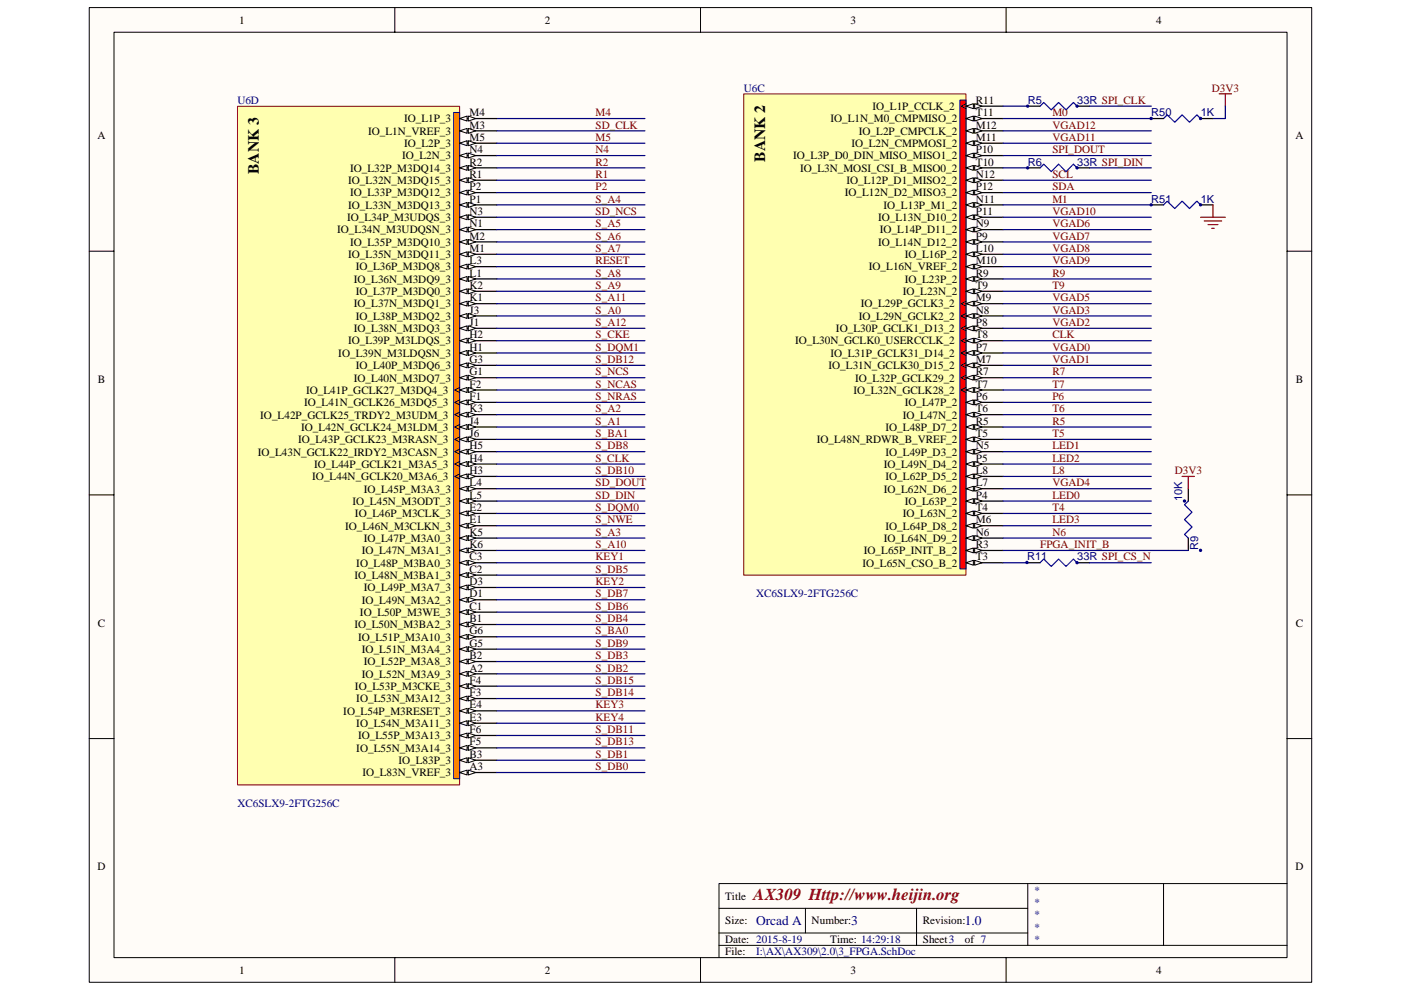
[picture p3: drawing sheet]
<svg xmlns="http://www.w3.org/2000/svg" width="297mm" height="210mm" viewBox="0 0 297 210" stroke-linecap="round" stroke-linejoin="round" font-family="sans-serif">
<path d="M18.9 1.6h259.2v206.7h-259.2z" fill="#fffcf8"/>
<path d="M18.9 1.6h259.2v206.7h-259.2z" fill="none" stroke="#000" stroke-width=".21"/>
<path d="M24.2 6.9h248.7v196.2h-248.7z" fill="#fffcf8"/>
<g fill="none" stroke="#000" stroke-width=".21">
<path d="M24.2 6.8h248.7v196.3h-248.7zM83.7 1.6v5.2M148.5 1.6v5.2M213.3 1.6v5.2M18.9 53.3h5.2M272.9 53.3h5.2M18.9 105h5.2M272.9 105h5.2M18.9 156.7h5.2M272.9 156.7h5.2M152.4 197.9h65.5M152.4 192.7h65.5"/>
<path d="M170.8 192.7v5.2M194.3 192.7v7.8M217.9 187.4v13.1M246.7 187.4h-94.3v15.7M272.9 187.4h-26.2v13.1M83.7 203.1v5.3M148.5 203.1v5.3M152.4 200.5h120.5M213.3 203.1v5.3"/>
</g>
<path d="M220.5 22.5l.8-.8 1.6 1.6 1.5-1.6 1.6 1.6 1.6-1.6 .8 .8M220.5 35.6l.8-.8 1.6 1.6 1.5-1.6 1.6 1.6 1.6-1.6 .8 .8M220.5 119.4l.8-.8 1.6 1.5 1.5-1.5 1.6 1.5 1.6-1.5 .8 .8M251.9 106.3l-.8 .8 1.6 1.5-1.6 1.6 1.6 1.6-1.6 1.5 .8 .8" fill="none" stroke="#00f" stroke-width=".26"/>
<path d="M217.9 22.5h2.6M217.9 35.6h2.6M228.4 22.5h2.6M228.4 35.6h2.6M217.9 119.4h2.6M228.4 119.4h2.6M251.9 103.7v2.6M251.9 114.1v2.7" fill="none" stroke="#000" stroke-width=".26"/>
<g fill="#000080" stroke="#000080" stroke-width=".21">
<path d="M217.6 119.1h.3l-.1 .4h-.2z" fill-rule="evenodd"/>
<path d="M228.2 35.4h.3v.4h-.3z" fill-rule="evenodd"/>
<path d="M254.4 116.6h.3v.3h-.3z" fill-rule="evenodd"/>
<circle cx="228.4" cy="119.3" r=".24"/>
<circle cx="217.9" cy="22.5" r=".25"/>
<circle cx="228.4" cy="22.5" r=".24"/>
<circle cx="217.9" cy="35.6" r=".25"/>
<circle cx="251.1" cy="106.3" r=".25"/>
</g>
<path d="M105.3 25.1h31.4M231 22.5h13.1M231 35.6h13.1M231 119.4h13.1" fill="none" stroke="#000080" stroke-width=".26"/>
<path d="M250.6 101h2.6M251.9 101v2.7" fill="none" stroke="#800000" stroke-width=".26"/>
<path d="M50.4 22.6h47v143.9h-47z" fill="#ffffb0"/>
<path d="M50.4 22.5h47v144h-47z" fill="none" stroke="#800000" stroke-width=".21"/>
<path d="M96.2 23.9h1.2v141.3h-1.2z" fill="#fd8400"/>
<path d="M96.2 23.9h1.2v141.3h-1.2z" fill="none" stroke="#000080" stroke-width=".21"/>
<path d="M97.4 25.1h7.9" fill="none" stroke="#000" stroke-width=".26"/>
<g fill="#fffcf8" stroke="#000" stroke-width=".21">
<path d="M97.4 25.1l1.6-.5v1.1z"/>
<path d="M99.3 24.6l1.6 .5-1.6 .6z"/>
</g>
<path d="M97.4 27.7h7.9" fill="none" stroke="#000" stroke-width=".26"/>
<g fill="#fffcf8" stroke="#000" stroke-width=".21">
<path d="M97.4 27.7l1.6-.5v1.1z"/>
<path d="M99.3 27.2l1.6 .5-1.6 .6z"/>
</g>
<path d="M97.4 30.4h7.9" fill="none" stroke="#000" stroke-width=".26"/>
<g fill="#fffcf8" stroke="#000" stroke-width=".21">
<path d="M97.4 30.4l1.6-.6v1.1z"/>
<path d="M99.3 29.8l1.6 .6-1.6 .5z"/>
</g>
<path d="M97.4 33h7.9" fill="none" stroke="#000" stroke-width=".26"/>
<g fill="#fffcf8" stroke="#000" stroke-width=".21">
<path d="M97.4 33l1.6-.5v1z"/>
<path d="M99.3 32.5l1.6 .5-1.6 .5z"/>
</g>
<path d="M97.4 35.6h7.9" fill="none" stroke="#000" stroke-width=".26"/>
<g fill="#fffcf8" stroke="#000" stroke-width=".21">
<path d="M97.4 35.6l1.6-.5v1z"/>
<path d="M99.3 35.1l1.6 .5-1.6 .5z"/>
</g>
<path d="M97.4 38.2h7.9" fill="none" stroke="#000" stroke-width=".26"/>
<g fill="#fffcf8" stroke="#000" stroke-width=".21">
<path d="M97.4 38.2l1.6-.5v1.1z"/>
<path d="M99.3 37.7l1.6 .5-1.6 .6z"/>
</g>
<path d="M97.4 40.9h7.9" fill="none" stroke="#000" stroke-width=".26"/>
<g fill="#fffcf8" stroke="#000" stroke-width=".21">
<path d="M97.4 40.9l1.6-.6v1.1z"/>
<path d="M99.3 40.3l1.6 .6-1.6 .5z"/>
</g>
<path d="M97.4 43.5h7.9" fill="none" stroke="#000" stroke-width=".26"/>
<g fill="#fffcf8" stroke="#000" stroke-width=".21">
<path d="M97.4 43.5l1.6-.6v1.1z"/>
<path d="M99.3 42.9l1.6 .6-1.6 .5z"/>
</g>
<path d="M97.4 46.1h7.9" fill="none" stroke="#000" stroke-width=".26"/>
<g fill="#fffcf8" stroke="#000" stroke-width=".21">
<path d="M97.4 46.1l1.6-.5v1z"/>
<path d="M99.3 45.6l1.6 .5-1.6 .5z"/>
</g>
<path d="M97.4 48.7h7.9" fill="none" stroke="#000" stroke-width=".26"/>
<g fill="#fffcf8" stroke="#000" stroke-width=".21">
<path d="M97.4 48.7l1.6-.5v1z"/>
<path d="M99.3 48.2l1.6 .5-1.6 .5z"/>
</g>
<path d="M97.4 51.3h7.9" fill="none" stroke="#000" stroke-width=".26"/>
<g fill="#fffcf8" stroke="#000" stroke-width=".21">
<path d="M97.4 51.3l1.6-.5v1z"/>
<path d="M99.3 50.8l1.6 .5-1.6 .5z"/>
</g>
<path d="M97.4 53.9h7.9" fill="none" stroke="#000" stroke-width=".26"/>
<g fill="#fffcf8" stroke="#000" stroke-width=".21">
<path d="M97.4 53.9l1.6-.5v1.1z"/>
<path d="M99.3 53.4l1.6 .5-1.6 .6z"/>
</g>
<path d="M97.4 56.6h7.9" fill="none" stroke="#000" stroke-width=".26"/>
<g fill="#fffcf8" stroke="#000" stroke-width=".21">
<path d="M97.4 56.6l1.6-.6v1.1z"/>
<path d="M99.3 56l1.6 .6-1.6 .5z"/>
</g>
<path d="M97.4 59.2h7.9" fill="none" stroke="#000" stroke-width=".26"/>
<g fill="#fffcf8" stroke="#000" stroke-width=".21">
<path d="M97.4 59.2l1.6-.5v1z"/>
<path d="M99.3 58.7l1.6 .5-1.6 .5z"/>
</g>
<path d="M97.4 61.8h7.9" fill="none" stroke="#000" stroke-width=".26"/>
<g fill="#fffcf8" stroke="#000" stroke-width=".21">
<path d="M97.4 61.8l1.6-.5v1z"/>
<path d="M99.3 61.3l1.6 .5-1.6 .5z"/>
</g>
<path d="M97.4 64.4h7.9" fill="none" stroke="#000" stroke-width=".26"/>
<g fill="#fffcf8" stroke="#000" stroke-width=".21">
<path d="M97.4 64.4l1.6-.5v1z"/>
<path d="M99.3 63.9l1.6 .5-1.6 .5z"/>
</g>
<path d="M97.4 67h7.9" fill="none" stroke="#000" stroke-width=".26"/>
<g fill="#fffcf8" stroke="#000" stroke-width=".21">
<path d="M97.4 67l1.6-.5v1z"/>
<path d="M99.3 66.5l1.6 .5-1.6 .5z"/>
</g>
<path d="M97.4 69.6h7.9" fill="none" stroke="#000" stroke-width=".26"/>
<g fill="#fffcf8" stroke="#000" stroke-width=".21">
<path d="M97.4 69.6l1.6-.5v1.1z"/>
<path d="M99.3 69.1l1.6 .5-1.6 .6z"/>
</g>
<path d="M97.4 72.3h7.9" fill="none" stroke="#000" stroke-width=".26"/>
<g fill="#fffcf8" stroke="#000" stroke-width=".21">
<path d="M97.4 72.3l1.6-.6v1.1z"/>
<path d="M99.3 71.7l1.6 .6-1.6 .5z"/>
</g>
<path d="M97.4 74.9h7.9" fill="none" stroke="#000" stroke-width=".26"/>
<g fill="#fffcf8" stroke="#000" stroke-width=".21">
<path d="M97.4 74.9l1.6-.6v1.1z"/>
<path d="M99.3 74.3l1.6 .6-1.6 .5z"/>
</g>
<path d="M97.4 77.5h7.9" fill="none" stroke="#000" stroke-width=".26"/>
<g fill="#fffcf8" stroke="#000" stroke-width=".21">
<path d="M97.4 77.5l1.6-.5v1z"/>
<path d="M99.3 77l1.6 .5-1.6 .5z"/>
</g>
<path d="M97.4 80.1h7.9" fill="none" stroke="#000" stroke-width=".26"/>
<g fill="#fffcf8" stroke="#000" stroke-width=".21">
<path d="M97.4 80.1l1.6-.5v1z"/>
<path d="M99.3 79.6l1.6 .5-1.6 .5z"/>
</g>
<path d="M97.4 82.7h7.9" fill="none" stroke="#000" stroke-width=".26"/>
<path d="M97.4 82.2l-1 .5 1 .5" fill="none" stroke="#000" stroke-width=".21"/>
<g fill="#fffcf8" stroke="#000" stroke-width=".21">
<path d="M97.4 82.7l1.6-.5v1z"/>
<path d="M99.3 82.2l1.6 .5-1.6 .5z"/>
</g>
<path d="M97.4 85.3h7.9" fill="none" stroke="#000" stroke-width=".26"/>
<path d="M97.4 84.8l-1 .5 1 .6" fill="none" stroke="#000" stroke-width=".21"/>
<g fill="#fffcf8" stroke="#000" stroke-width=".21">
<path d="M97.4 85.3l1.6-.5v1.1z"/>
<path d="M99.3 84.8l1.6 .5-1.6 .6z"/>
</g>
<path d="M97.4 87.9h7.9" fill="none" stroke="#000" stroke-width=".26"/>
<path d="M97.4 87.4l-1 .5 1 .6" fill="none" stroke="#000" stroke-width=".21"/>
<g fill="#fffcf8" stroke="#000" stroke-width=".21">
<path d="M97.4 87.9l1.6-.5v1.1z"/>
<path d="M99.3 87.4l1.6 .5-1.6 .6z"/>
</g>
<path d="M97.4 90.6h7.9" fill="none" stroke="#000" stroke-width=".26"/>
<path d="M97.4 90l-1 .6 1 .5" fill="none" stroke="#000" stroke-width=".21"/>
<g fill="#fffcf8" stroke="#000" stroke-width=".21">
<path d="M97.4 90.6l1.6-.6v1.1z"/>
<path d="M99.3 90l1.6 .6-1.6 .5z"/>
</g>
<path d="M97.4 93.2h7.9" fill="none" stroke="#000" stroke-width=".26"/>
<path d="M97.4 92.7l-1 .5 1 .5" fill="none" stroke="#000" stroke-width=".21"/>
<g fill="#fffcf8" stroke="#000" stroke-width=".21">
<path d="M97.4 93.2l1.6-.5v1z"/>
<path d="M99.3 92.7l1.6 .5-1.6 .5z"/>
</g>
<path d="M97.4 95.8h7.9" fill="none" stroke="#000" stroke-width=".26"/>
<path d="M97.4 95.3l-1 .5 1 .5" fill="none" stroke="#000" stroke-width=".21"/>
<g fill="#fffcf8" stroke="#000" stroke-width=".21">
<path d="M97.4 95.8l1.6-.5v1z"/>
<path d="M99.3 95.3l1.6 .5-1.6 .5z"/>
</g>
<path d="M97.4 98.4h7.9" fill="none" stroke="#000" stroke-width=".26"/>
<path d="M97.4 97.9l-1 .5 1 .6" fill="none" stroke="#000" stroke-width=".21"/>
<g fill="#fffcf8" stroke="#000" stroke-width=".21">
<path d="M97.4 98.4l1.6-.5v1.1z"/>
<path d="M99.3 97.9l1.6 .5-1.6 .6z"/>
</g>
<path d="M97.4 101h7.9" fill="none" stroke="#000" stroke-width=".26"/>
<path d="M97.4 100.5l-1 .5 1 .6" fill="none" stroke="#000" stroke-width=".21"/>
<g fill="#fffcf8" stroke="#000" stroke-width=".21">
<path d="M97.4 101l1.6-.5v1.1z"/>
<path d="M99.3 100.5l1.6 .5-1.6 .6z"/>
</g>
<path d="M97.4 103.7h7.9" fill="none" stroke="#000" stroke-width=".26"/>
<g fill="#fffcf8" stroke="#000" stroke-width=".21">
<path d="M97.4 103.7l1.6-.6v1.1z"/>
<path d="M99.3 103.1l1.6 .6-1.6 .5z"/>
</g>
<path d="M97.4 106.3h7.9" fill="none" stroke="#000" stroke-width=".26"/>
<g fill="#fffcf8" stroke="#000" stroke-width=".21">
<path d="M97.4 106.3l1.6-.6v1.1z"/>
<path d="M99.3 105.7l1.6 .6-1.6 .5z"/>
</g>
<path d="M97.4 108.9h7.9" fill="none" stroke="#000" stroke-width=".26"/>
<g fill="#fffcf8" stroke="#000" stroke-width=".21">
<path d="M97.4 108.9l1.6-.5v1z"/>
<path d="M99.3 108.4l1.6 .5-1.6 .5z"/>
</g>
<path d="M97.4 111.5h7.9" fill="none" stroke="#000" stroke-width=".26"/>
<g fill="#fffcf8" stroke="#000" stroke-width=".21">
<path d="M97.4 111.5l1.6-.5v1z"/>
<path d="M99.3 111l1.6 .5-1.6 .5z"/>
</g>
<path d="M97.4 114.1h7.9" fill="none" stroke="#000" stroke-width=".26"/>
<g fill="#fffcf8" stroke="#000" stroke-width=".21">
<path d="M97.4 114.1l1.6-.5v1.1z"/>
<path d="M99.3 113.6l1.6 .5-1.6 .6z"/>
</g>
<path d="M97.4 116.8h7.9" fill="none" stroke="#000" stroke-width=".26"/>
<g fill="#fffcf8" stroke="#000" stroke-width=".21">
<path d="M97.4 116.8l1.6-.6v1.1z"/>
<path d="M99.3 116.2l1.6 .6-1.6 .5z"/>
</g>
<path d="M97.4 119.4h7.9" fill="none" stroke="#000" stroke-width=".26"/>
<g fill="#fffcf8" stroke="#000" stroke-width=".21">
<path d="M97.4 119.4l1.6-.5v1z"/>
<path d="M99.3 118.9l1.6 .5-1.6 .5z"/>
</g>
<path d="M97.4 122h7.9" fill="none" stroke="#000" stroke-width=".26"/>
<g fill="#fffcf8" stroke="#000" stroke-width=".21">
<path d="M97.4 122l1.6-.5v1z"/>
<path d="M99.3 121.5l1.6 .5-1.6 .5z"/>
</g>
<path d="M97.4 124.6h7.9" fill="none" stroke="#000" stroke-width=".26"/>
<g fill="#fffcf8" stroke="#000" stroke-width=".21">
<path d="M97.4 124.6l1.6-.5v1z"/>
<path d="M99.3 124.1l1.6 .5-1.6 .5z"/>
</g>
<path d="M97.4 127.2h7.9" fill="none" stroke="#000" stroke-width=".26"/>
<g fill="#fffcf8" stroke="#000" stroke-width=".21">
<path d="M97.4 127.2l1.6-.5v1z"/>
<path d="M99.3 126.7l1.6 .5-1.6 .5z"/>
</g>
<path d="M97.4 129.8h7.9" fill="none" stroke="#000" stroke-width=".26"/>
<g fill="#fffcf8" stroke="#000" stroke-width=".21">
<path d="M97.4 129.8l1.6-.5v1.1z"/>
<path d="M99.3 129.3l1.6 .5-1.6 .6z"/>
</g>
<path d="M97.4 132.5h7.9" fill="none" stroke="#000" stroke-width=".26"/>
<g fill="#fffcf8" stroke="#000" stroke-width=".21">
<path d="M97.4 132.5l1.6-.6v1.1z"/>
<path d="M99.3 131.9l1.6 .6-1.6 .5z"/>
</g>
<path d="M97.4 135.1h7.9" fill="none" stroke="#000" stroke-width=".26"/>
<g fill="#fffcf8" stroke="#000" stroke-width=".21">
<path d="M97.4 135.1l1.6-.5v1z"/>
<path d="M99.3 134.6l1.6 .5-1.6 .5z"/>
</g>
<path d="M97.4 137.7h7.9" fill="none" stroke="#000" stroke-width=".26"/>
<g fill="#fffcf8" stroke="#000" stroke-width=".21">
<path d="M97.4 137.7l1.6-.5v1z"/>
<path d="M99.3 137.2l1.6 .5-1.6 .5z"/>
</g>
<path d="M97.4 140.3h7.9" fill="none" stroke="#000" stroke-width=".26"/>
<g fill="#fffcf8" stroke="#000" stroke-width=".21">
<path d="M97.4 140.3l1.6-.5v1z"/>
<path d="M99.3 139.8l1.6 .5-1.6 .5z"/>
</g>
<path d="M97.4 142.9h7.9" fill="none" stroke="#000" stroke-width=".26"/>
<g fill="#fffcf8" stroke="#000" stroke-width=".21">
<path d="M97.4 142.9l1.6-.5v1z"/>
<path d="M99.3 142.4l1.6 .5-1.6 .5z"/>
</g>
<path d="M97.4 145.5h7.9" fill="none" stroke="#000" stroke-width=".26"/>
<g fill="#fffcf8" stroke="#000" stroke-width=".21">
<path d="M97.4 145.5l1.6-.5v1.1z"/>
<path d="M99.3 145l1.6 .5-1.6 .6z"/>
</g>
<path d="M97.4 148.2h7.9" fill="none" stroke="#000" stroke-width=".26"/>
<g fill="#fffcf8" stroke="#000" stroke-width=".21">
<path d="M97.4 148.2l1.6-.6v1.1z"/>
<path d="M99.3 147.6l1.6 .6-1.6 .5z"/>
</g>
<path d="M97.4 150.8h7.9" fill="none" stroke="#000" stroke-width=".26"/>
<g fill="#fffcf8" stroke="#000" stroke-width=".21">
<path d="M97.4 150.8l1.6-.6v1.1z"/>
<path d="M99.3 150.2l1.6 .6-1.6 .5z"/>
</g>
<path d="M97.4 153.4h7.9" fill="none" stroke="#000" stroke-width=".26"/>
<g fill="#fffcf8" stroke="#000" stroke-width=".21">
<path d="M97.4 153.4l1.6-.5v1z"/>
<path d="M99.3 152.9l1.6 .5-1.6 .5z"/>
</g>
<path d="M97.4 156h7.9" fill="none" stroke="#000" stroke-width=".26"/>
<g fill="#fffcf8" stroke="#000" stroke-width=".21">
<path d="M97.4 156l1.6-.5v1z"/>
<path d="M99.3 155.5l1.6 .5-1.6 .5z"/>
</g>
<path d="M97.4 158.6h7.9" fill="none" stroke="#000" stroke-width=".26"/>
<g fill="#fffcf8" stroke="#000" stroke-width=".21">
<path d="M97.4 158.6l1.6-.5v1.1z"/>
<path d="M99.3 158.1l1.6 .5-1.6 .6z"/>
</g>
<path d="M97.4 161.2h7.9" fill="none" stroke="#000" stroke-width=".26"/>
<g fill="#fffcf8" stroke="#000" stroke-width=".21">
<path d="M97.4 161.2l1.6-.5v1.1z"/>
<path d="M99.3 160.7l1.6 .5-1.6 .6z"/>
</g>
<path d="M97.4 163.9h7.9" fill="none" stroke="#000" stroke-width=".26"/>
<g fill="#fffcf8" stroke="#000" stroke-width=".21">
<path d="M97.4 163.9l1.6-.6v1.1z"/>
<path d="M99.3 163.3l1.6 .6-1.6 .5z"/>
</g>
<path d="M157.7 19.9h47.1v102.1h-47.1z" fill="#ffffb0"/>
<path d="M157.7 19.9h47.1v102.1h-47.1z" fill="none" stroke="#800000" stroke-width=".21"/>
<path d="M203.5 21.3h1.3v99.4h-1.3z" fill="#f00"/>
<path d="M203.5 21.2h1.3v99.5h-1.3z" fill="none" stroke="#000080" stroke-width=".21"/>
<path d="M204.8 22.5h7.9" fill="none" stroke="#000" stroke-width=".26"/>
<path d="M204.8 22l-1 .5 1 .6" fill="none" stroke="#000" stroke-width=".21"/>
<g fill="#fffcf8" stroke="#000" stroke-width=".21">
<path d="M204.8 22.5l1.6-.5v1.1z"/>
<path d="M206.6 22l1.6 .5-1.6 .6z"/>
</g>
<path d="M204.8 25.1h7.9" fill="none" stroke="#000" stroke-width=".26"/>
<g fill="#fffcf8" stroke="#000" stroke-width=".21">
<path d="M204.8 25.1l1.6-.5v1.1z"/>
<path d="M206.6 24.6l1.6 .5-1.6 .6z"/>
</g>
<path d="M204.8 27.7h7.9" fill="none" stroke="#000" stroke-width=".26"/>
<g fill="#fffcf8" stroke="#000" stroke-width=".21">
<path d="M204.8 27.7l1.6-.5v1.1z"/>
<path d="M206.6 27.2l1.6 .5-1.6 .6z"/>
</g>
<path d="M204.8 30.4h7.9" fill="none" stroke="#000" stroke-width=".26"/>
<g fill="#fffcf8" stroke="#000" stroke-width=".21">
<path d="M204.8 30.4l1.6-.6v1.1z"/>
<path d="M206.6 29.8l1.6 .6-1.6 .5z"/>
</g>
<path d="M204.8 33h7.9" fill="none" stroke="#000" stroke-width=".26"/>
<g fill="#fffcf8" stroke="#000" stroke-width=".21">
<path d="M204.8 33l1.6-.5v1z"/>
<path d="M206.6 32.5l1.6 .5-1.6 .5z"/>
</g>
<path d="M204.8 35.6h7.9" fill="none" stroke="#000" stroke-width=".26"/>
<g fill="#fffcf8" stroke="#000" stroke-width=".21">
<path d="M204.8 35.6l1.6-.5v1z"/>
<path d="M206.6 35.1l1.6 .5-1.6 .5z"/>
</g>
<path d="M204.8 38.2h7.9" fill="none" stroke="#000" stroke-width=".26"/>
<g fill="#fffcf8" stroke="#000" stroke-width=".21">
<path d="M204.8 38.2l1.6-.5v1.1z"/>
<path d="M206.6 37.7l1.6 .5-1.6 .6z"/>
</g>
<path d="M204.8 40.9h7.9" fill="none" stroke="#000" stroke-width=".26"/>
<g fill="#fffcf8" stroke="#000" stroke-width=".21">
<path d="M204.8 40.9l1.6-.6v1.1z"/>
<path d="M206.6 40.3l1.6 .6-1.6 .5z"/>
</g>
<path d="M204.8 43.5h7.9" fill="none" stroke="#000" stroke-width=".26"/>
<g fill="#fffcf8" stroke="#000" stroke-width=".21">
<path d="M204.8 43.5l1.6-.6v1.1z"/>
<path d="M206.6 42.9l1.6 .6-1.6 .5z"/>
</g>
<path d="M204.8 46.1h7.9" fill="none" stroke="#000" stroke-width=".26"/>
<g fill="#fffcf8" stroke="#000" stroke-width=".21">
<path d="M204.8 46.1l1.6-.5v1z"/>
<path d="M206.6 45.6l1.6 .5-1.6 .5z"/>
</g>
<path d="M204.8 48.7h7.9" fill="none" stroke="#000" stroke-width=".26"/>
<g fill="#fffcf8" stroke="#000" stroke-width=".21">
<path d="M204.8 48.7l1.6-.5v1z"/>
<path d="M206.6 48.2l1.6 .5-1.6 .5z"/>
</g>
<path d="M204.8 51.3h7.9" fill="none" stroke="#000" stroke-width=".26"/>
<g fill="#fffcf8" stroke="#000" stroke-width=".21">
<path d="M204.8 51.3l1.6-.5v1z"/>
<path d="M206.6 50.8l1.6 .5-1.6 .5z"/>
</g>
<path d="M204.8 53.9h7.9" fill="none" stroke="#000" stroke-width=".26"/>
<g fill="#fffcf8" stroke="#000" stroke-width=".21">
<path d="M204.8 53.9l1.6-.5v1.1z"/>
<path d="M206.6 53.4l1.6 .5-1.6 .6z"/>
</g>
<path d="M204.8 56.6h7.9" fill="none" stroke="#000" stroke-width=".26"/>
<g fill="#fffcf8" stroke="#000" stroke-width=".21">
<path d="M204.8 56.6l1.6-.6v1.1z"/>
<path d="M206.6 56l1.6 .6-1.6 .5z"/>
</g>
<path d="M204.8 59.2h7.9" fill="none" stroke="#000" stroke-width=".26"/>
<g fill="#fffcf8" stroke="#000" stroke-width=".21">
<path d="M204.8 59.2l1.6-.5v1z"/>
<path d="M206.6 58.7l1.6 .5-1.6 .5z"/>
</g>
<path d="M204.8 61.8h7.9" fill="none" stroke="#000" stroke-width=".26"/>
<g fill="#fffcf8" stroke="#000" stroke-width=".21">
<path d="M204.8 61.8l1.6-.5v1z"/>
<path d="M206.6 61.3l1.6 .5-1.6 .5z"/>
</g>
<path d="M204.8 64.4h7.9" fill="none" stroke="#000" stroke-width=".26"/>
<path d="M204.8 63.9l-1 .5 1 .5" fill="none" stroke="#000" stroke-width=".21"/>
<g fill="#fffcf8" stroke="#000" stroke-width=".21">
<path d="M204.8 64.4l1.6-.5v1z"/>
<path d="M206.6 63.9l1.6 .5-1.6 .5z"/>
</g>
<path d="M204.8 67h7.9" fill="none" stroke="#000" stroke-width=".26"/>
<path d="M204.8 66.5l-1 .5 1 .5" fill="none" stroke="#000" stroke-width=".21"/>
<g fill="#fffcf8" stroke="#000" stroke-width=".21">
<path d="M204.8 67l1.6-.5v1z"/>
<path d="M206.6 66.5l1.6 .5-1.6 .5z"/>
</g>
<path d="M204.8 69.6h7.9" fill="none" stroke="#000" stroke-width=".26"/>
<path d="M204.8 69.1l-1 .5 1 .6" fill="none" stroke="#000" stroke-width=".21"/>
<g fill="#fffcf8" stroke="#000" stroke-width=".21">
<path d="M204.8 69.6l1.6-.5v1.1z"/>
<path d="M206.6 69.1l1.6 .5-1.6 .6z"/>
</g>
<path d="M204.8 72.3h7.9" fill="none" stroke="#000" stroke-width=".26"/>
<path d="M204.8 71.7l-1 .6 1 .5" fill="none" stroke="#000" stroke-width=".21"/>
<g fill="#fffcf8" stroke="#000" stroke-width=".21">
<path d="M204.8 72.3l1.6-.6v1.1z"/>
<path d="M206.6 71.7l1.6 .6-1.6 .5z"/>
</g>
<path d="M204.8 74.9h7.9" fill="none" stroke="#000" stroke-width=".26"/>
<path d="M204.8 74.3l-1 .6 1 .5" fill="none" stroke="#000" stroke-width=".21"/>
<g fill="#fffcf8" stroke="#000" stroke-width=".21">
<path d="M204.8 74.9l1.6-.6v1.1z"/>
<path d="M206.6 74.3l1.6 .6-1.6 .5z"/>
</g>
<path d="M204.8 77.5h7.9" fill="none" stroke="#000" stroke-width=".26"/>
<path d="M204.8 77l-1 .5 1 .5" fill="none" stroke="#000" stroke-width=".21"/>
<g fill="#fffcf8" stroke="#000" stroke-width=".21">
<path d="M204.8 77.5l1.6-.5v1z"/>
<path d="M206.6 77l1.6 .5-1.6 .5z"/>
</g>
<path d="M204.8 80.1h7.9" fill="none" stroke="#000" stroke-width=".26"/>
<path d="M204.8 79.6l-1 .5 1 .5" fill="none" stroke="#000" stroke-width=".21"/>
<g fill="#fffcf8" stroke="#000" stroke-width=".21">
<path d="M204.8 80.1l1.6-.5v1z"/>
<path d="M206.6 79.6l1.6 .5-1.6 .5z"/>
</g>
<path d="M204.8 82.7h7.9" fill="none" stroke="#000" stroke-width=".26"/>
<path d="M204.8 82.2l-1 .5 1 .5" fill="none" stroke="#000" stroke-width=".21"/>
<g fill="#fffcf8" stroke="#000" stroke-width=".21">
<path d="M204.8 82.7l1.6-.5v1z"/>
<path d="M206.6 82.2l1.6 .5-1.6 .5z"/>
</g>
<path d="M204.8 85.3h7.9" fill="none" stroke="#000" stroke-width=".26"/>
<g fill="#fffcf8" stroke="#000" stroke-width=".21">
<path d="M204.8 85.3l1.6-.5v1.1z"/>
<path d="M206.6 84.8l1.6 .5-1.6 .6z"/>
</g>
<path d="M204.8 87.9h7.9" fill="none" stroke="#000" stroke-width=".26"/>
<g fill="#fffcf8" stroke="#000" stroke-width=".21">
<path d="M204.8 87.9l1.6-.5v1.1z"/>
<path d="M206.6 87.4l1.6 .5-1.6 .6z"/>
</g>
<path d="M204.8 90.6h7.9" fill="none" stroke="#000" stroke-width=".26"/>
<g fill="#fffcf8" stroke="#000" stroke-width=".21">
<path d="M204.8 90.6l1.6-.6v1.1z"/>
<path d="M206.6 90l1.6 .6-1.6 .5z"/>
</g>
<path d="M204.8 93.2h7.9" fill="none" stroke="#000" stroke-width=".26"/>
<g fill="#fffcf8" stroke="#000" stroke-width=".21">
<path d="M204.8 93.2l1.6-.5v1z"/>
<path d="M206.6 92.7l1.6 .5-1.6 .5z"/>
</g>
<path d="M204.8 95.8h7.9" fill="none" stroke="#000" stroke-width=".26"/>
<g fill="#fffcf8" stroke="#000" stroke-width=".21">
<path d="M204.8 95.8l1.6-.5v1z"/>
<path d="M206.6 95.3l1.6 .5-1.6 .5z"/>
</g>
<path d="M204.8 98.4h7.9" fill="none" stroke="#000" stroke-width=".26"/>
<g fill="#fffcf8" stroke="#000" stroke-width=".21">
<path d="M204.8 98.4l1.6-.5v1.1z"/>
<path d="M206.6 97.9l1.6 .5-1.6 .6z"/>
</g>
<path d="M204.8 101h7.9" fill="none" stroke="#000" stroke-width=".26"/>
<g fill="#fffcf8" stroke="#000" stroke-width=".21">
<path d="M204.8 101l1.6-.5v1.1z"/>
<path d="M206.6 100.5l1.6 .5-1.6 .6z"/>
</g>
<path d="M204.8 103.7h7.9" fill="none" stroke="#000" stroke-width=".26"/>
<g fill="#fffcf8" stroke="#000" stroke-width=".21">
<path d="M204.8 103.7l1.6-.6v1.1z"/>
<path d="M206.6 103.1l1.6 .6-1.6 .5z"/>
</g>
<path d="M204.8 106.3h7.9" fill="none" stroke="#000" stroke-width=".26"/>
<g fill="#fffcf8" stroke="#000" stroke-width=".21">
<path d="M204.8 106.3l1.6-.6v1.1z"/>
<path d="M206.6 105.7l1.6 .6-1.6 .5z"/>
</g>
<path d="M204.8 108.9h7.9" fill="none" stroke="#000" stroke-width=".26"/>
<g fill="#fffcf8" stroke="#000" stroke-width=".21">
<path d="M204.8 108.9l1.6-.5v1z"/>
<path d="M206.6 108.4l1.6 .5-1.6 .5z"/>
</g>
<path d="M204.8 111.5h7.9" fill="none" stroke="#000" stroke-width=".26"/>
<g fill="#fffcf8" stroke="#000" stroke-width=".21">
<path d="M204.8 111.5l1.6-.5v1z"/>
<path d="M206.6 111l1.6 .5-1.6 .5z"/>
</g>
<path d="M204.8 114.1h7.9" fill="none" stroke="#000" stroke-width=".26"/>
<g fill="#fffcf8" stroke="#000" stroke-width=".21">
<path d="M204.8 114.1l1.6-.5v1.1z"/>
<path d="M206.6 113.6l1.6 .5-1.6 .6z"/>
</g>
<path d="M204.8 116.8h7.9" fill="none" stroke="#000" stroke-width=".26"/>
<g fill="#fffcf8" stroke="#000" stroke-width=".21">
<path d="M204.8 116.8l1.6-.6v1.1z"/>
<path d="M206.6 116.2l1.6 .6-1.6 .5z"/>
</g>
<path d="M204.8 119.4h7.9" fill="none" stroke="#000" stroke-width=".26"/>
<g fill="#fffcf8" stroke="#000" stroke-width=".21">
<path d="M204.8 119.4l1.6-.5v1z"/>
<path d="M206.6 118.9l1.6 .5-1.6 .5z"/>
</g>
<g fill="none" stroke="#000080" stroke-width=".26">
<path d="M105.3 38.2h31.4M105.3 30.4h31.4M105.3 27.7h31.4M105.3 35.6h31.4M105.3 33h31.4M212.7 35.6h5.2M212.7 22.5h5.2M212.7 30.4h31.4M212.7 27.7h31.4M212.7 33h31.4M212.7 25.1h31.4M212.7 38.2h31.4"/>
<path d="M259.8 22.5v2.6h-2.6M105.3 40.9h31.4M105.3 43.5h31.4M105.3 46.1h31.4M105.3 48.7h31.4M105.3 51.3h31.4M105.3 53.9h31.4M105.3 56.6h31.4M105.3 59.2h31.4M212.7 40.9h31.4M212.7 43.5h31.4M212.7 46.1h31.4"/>
<path d="M212.7 48.7h31.4M212.7 51.3h31.4M212.7 53.9h31.4M212.7 56.6h31.4M212.7 59.2h31.4M105.3 61.8h31.4M105.3 64.4h31.4M105.3 67h31.4M105.3 69.6h31.4M105.3 72.3h31.4M105.3 74.9h31.4M105.3 77.5h31.4"/>
<path d="M212.7 61.8h31.4M212.7 64.4h31.4M212.7 67h31.4M212.7 69.6h31.4M212.7 72.3h31.4M212.7 74.9h31.4M212.7 77.5h31.4M105.3 80.1h31.4M105.3 82.7h31.4M105.3 85.3h31.4M105.3 87.9h31.4M105.3 90.6h31.4"/>
<path d="M105.3 93.2h31.4M105.3 95.8h31.4M105.3 98.4h31.4M212.7 80.1h31.4M212.7 82.7h31.4M212.7 85.3h31.4M212.7 87.9h31.4M212.7 90.6h31.4M212.7 93.2h31.4M212.7 95.8h31.4M212.7 98.4h31.4M105.3 119.4h31.4"/>
<path d="M105.3 101h31.4M105.3 103.7h31.4M105.3 106.3h31.4M105.3 108.9h31.4M105.3 111.5h31.4M105.3 114.1h31.4M105.3 116.8h31.4M212.7 116.8h39.2M212.7 119.4h5.2M212.7 101h31.4M212.7 103.7h31.4M212.7 106.3h31.4"/>
<path d="M212.7 108.9h31.4M212.7 111.5h31.4M212.7 114.1h31.4M105.3 122h31.4M105.3 124.6h31.4M105.3 127.2h31.4M105.3 129.8h31.4M105.3 132.5h31.4M105.3 135.1h31.4M105.3 137.7h31.4M105.3 140.3h31.4M105.3 142.9h31.4"/>
<path d="M105.3 145.5h31.4M105.3 148.2h31.4M105.3 150.8h31.4M105.3 153.4h31.4M105.3 156h31.4M105.3 158.6h31.4M105.3 161.2h31.4M105.3 163.9h31.4"/>
</g>
<path d="M246.7 25.1l.8-.7 1.6 1.5 1.5-1.5 1.6 1.5 1.6-1.5 .7 .7M246.7 43.5l.8-.8 1.6 1.5 1.5-1.5 1.6 1.5 1.6-1.5 .7 .8" fill="none" stroke="#00f" stroke-width=".26"/>
<path d="M244.1 25.1h2.6M254.5 25.1h2.7M244.1 43.5h2.6M254.5 43.5h2.7" fill="none" stroke="#000" stroke-width=".26"/>
<g fill="#000080" stroke="#000080" stroke-width=".21">
<path d="M254.4 25h.3v.3h-.4z" fill-rule="evenodd"/>
<circle cx="244.1" cy="25.1" r=".25"/>
<circle cx="244.1" cy="43.4" r=".25"/>
<circle cx="254.5" cy="43.4" r=".24"/>
</g>
<path d="M258.5 19.9h2.6M259.8 19.9v2.6M254.5 46.1h5.3M255.3 46.9h3.7M256.1 47.6h2.1M256.9 48.4h.5M257.2 43.5v2.6" fill="none" stroke="#800000" stroke-width=".26"/>
<text font-size="3.5" fill="#800000" x="159.8" y="190.8">AX309 Http://www.heijin.org</text>
<g font-size="3.3">
<text x="162.2" y="34.3" transform="rotate(-90 162.2 34.3)">BANK 2</text>
<text x="54.9" y="36.9" transform="rotate(-90 54.9 36.9)">BANK 3</text>
</g>
<g font-size="2.8" fill="#000080">
<text x="160.3" y="196.2">Orcad A</text>
<text x="180.5" y="196.2">3</text>
<text x="204.6" y="196.2">1.0</text>
</g>
<g font-size="2.4">
<text x="50.7" y="5">1</text>
<text x="115.5" y="5">2</text>
<text x="180.3" y="5">3</text>
<text x="245.1" y="5">4</text>
<text x="185" y="23.3">IO_L1P_CCLK_2</text>
<text x="206.9" y="22">R11</text>
<text x="20.7" y="29.5">A</text>
<text x="78" y="28.6">IO_L1N_VREF_3</text>
<text x="85.7" y="26">IO_L1P_3</text>
<text x="99.6" y="24.6">M4</text>
<text x="99.6" y="29.9">M5</text>
<text x="99.6" y="27.3">M3</text>
<text x="176.1" y="26">IO_L1N_M0_CMPMISO_2</text>
<text x="182.1" y="28.6">IO_L2P_CMPCLK_2</text>
<text x="206.9" y="24.6">T11</text>
<text x="206.9" y="29.9">M11</text>
<text x="206.9" y="27.3">M12</text>
<text x="274.7" y="29.5">A</text>
<text x="85.3" y="33.8">IO_L2N_3</text>
<text x="85.7" y="31.2">IO_L2P_3</text>
<text x="99.6" y="32.5">N4</text>
<text x="99.6" y="35.1">R2</text>
<text x="168.2" y="33.8">IO_L3P_D0_DIN_MISO_MISO1_2</text>
<text x="180.5" y="31.2">IO_L2N_CMPMOSI_2</text>
<text x="206.9" y="32.5">P10</text>
<text x="206.9" y="35.1">T10</text>
<text x="73.8" y="39">IO_L32N_M3DQ15_3</text>
<text x="74.2" y="36.4">IO_L32P_M3DQ14_3</text>
<text x="74.2" y="41.7">IO_L33P_M3DQ12_3</text>
<text x="99.6" y="40.3">P2</text>
<text x="99.6" y="37.7">R1</text>
<text x="169.6" y="36.4">IO_L3N_MOSI_CSI_B_MISO0_2</text>
<text x="179.1" y="41.7">IO_L12N_D2_MISO3_2</text>
<text x="179.5" y="39">IO_L12P_D1_MISO2_2</text>
<text x="206.9" y="40.3">P12</text>
<text x="206.9" y="37.7">N12</text>
<text x="73.6" y="46.9">IO_L34P_M3UDQS_3</text>
<text x="73.8" y="44.3">IO_L33N_M3DQ13_3</text>
<text x="99.6" y="43">P1</text>
<text x="99.6" y="45.6">N3</text>
<text x="186.2" y="46.9">IO_L13N_D10_2</text>
<text x="187.3" y="44.3">IO_L13P_M1_2</text>
<text x="206.9" y="43">N11</text>
<text x="206.9" y="45.6">P11</text>
<text x="71.5" y="49.5">IO_L34N_M3UDQSN_3</text>
<text x="74.2" y="52.1">IO_L35P_M3DQ10_3</text>
<text x="99.6" y="50.8">M2</text>
<text x="99.6" y="53.4">M1</text>
<text x="99.6" y="48.2">N1</text>
<text x="186.2" y="52.1">IO_L14N_D12_2</text>
<text x="186.6" y="49.5">IO_L14P_D11_2</text>
<text x="206.9" y="53.4">L10</text>
<text x="206.9" y="50.8">P9</text>
<text x="206.9" y="48.2">N9</text>
<text x="73.8" y="54.7">IO_L35N_M3DQ11_3</text>
<text x="75" y="60">IO_L36N_M3DQ9_3</text>
<text x="75.4" y="57.4">IO_L36P_M3DQ8_3</text>
<text x="99.6" y="56">L3</text>
<text x="99.6" y="58.7">L1</text>
<text x="184.2" y="57.4">IO_L16N_VREF_2</text>
<text x="191.8" y="54.7">IO_L16P_2</text>
<text x="191.8" y="60">IO_L23P_2</text>
<text x="206.9" y="56">M10</text>
<text x="206.9" y="58.7">R9</text>
<text x="75" y="65.2">IO_L37N_M3DQ1_3</text>
<text x="75.4" y="62.6">IO_L37P_M3DQ0_3</text>
<text x="99.6" y="61.3">K2</text>
<text x="99.6" y="63.9">K1</text>
<text x="182.5" y="65.2">IO_L29P_GCLK3_2</text>
<text x="191.4" y="62.6">IO_L23N_2</text>
<text x="206.9" y="61.3">T9</text>
<text x="206.9" y="63.9">M9</text>
<text x="75" y="70.4">IO_L38N_M3DQ3_3</text>
<text x="75.4" y="67.8">IO_L38P_M3DQ2_3</text>
<text x="99.6" y="66.5">J3</text>
<text x="99.6" y="71.8">H2</text>
<text x="99.6" y="69.1">J1</text>
<text x="177.2" y="70.4">IO_L30P_GCLK1_D13_2</text>
<text x="182.1" y="67.8">IO_L29N_GCLK2_2</text>
<text x="206.9" y="69.1">P8</text>
<text x="206.9" y="71.8">T8</text>
<text x="206.9" y="66.5">N8</text>
<text x="71.7" y="75.7">IO_L39N_M3LDQSN_3</text>
<text x="73.8" y="73.1">IO_L39P_M3LDQS_3</text>
<text x="99.6" y="77">G3</text>
<text x="99.6" y="74.4">H1</text>
<text x="168.6" y="73.1">IO_L30N_GCLK0_USERCCLK_2</text>
<text x="176.1" y="75.7">IO_L31P_GCLK31_D14_2</text>
<text x="206.9" y="74.4">P7</text>
<text x="206.9" y="77">M7</text>
<text x="20.7" y="81.2">B</text>
<text x="64.9" y="83.5">IO_L41P_GCLK27_M3DQ4_3</text>
<text x="75" y="80.9">IO_L40N_M3DQ7_3</text>
<text x="75.4" y="78.3">IO_L40P_M3DQ6_3</text>
<text x="99.6" y="79.6">G1</text>
<text x="99.6" y="82.2">F2</text>
<text x="175.7" y="78.3">IO_L31N_GCLK30_D15_2</text>
<text x="180.9" y="83.5">IO_L32N_GCLK28_2</text>
<text x="181.3" y="80.9">IO_L32P_GCLK29_2</text>
<text x="206.9" y="79.6">R7</text>
<text x="206.9" y="82.2">T7</text>
<text x="274.7" y="81.2">B</text>
<text x="55.2" y="88.8">IO_L42P_GCLK25_TRDY2_M3UDM_3</text>
<text x="64.5" y="86.1">IO_L41N_GCLK26_M3DQ5_3</text>
<text x="99.6" y="84.8">F1</text>
<text x="99.6" y="87.5">K3</text>
<text x="191.4" y="88.8">IO_L47N_2</text>
<text x="191.8" y="86.1">IO_L47P_2</text>
<text x="206.9" y="84.8">P6</text>
<text x="206.9" y="87.5">T6</text>
<text x="63.2" y="94">IO_L43P_GCLK23_M3RASN_3</text>
<text x="63.9" y="91.4">IO_L42N_GCLK24_M3LDM_3</text>
<text x="99.6" y="90.1">J4</text>
<text x="99.6" y="92.7">J6</text>
<text x="99.6" y="95.3">H5</text>
<text x="173.2" y="94">IO_L48N_RDWR_B_VREF_2</text>
<text x="187.7" y="91.4">IO_L48P_D7_2</text>
<text x="206.9" y="92.7">T5</text>
<text x="206.9" y="90.1">R5</text>
<text x="206.9" y="95.3">N5</text>
<text x="54.6" y="96.6">IO_L43N_GCLK22_IRDY2_M3CASN_3</text>
<text x="66.2" y="101.9">IO_L44N_GCLK20_M3A6_3</text>
<text x="66.6" y="99.2">IO_L44P_GCLK21_M3A5_3</text>
<text x="99.6" y="100.5">H3</text>
<text x="99.6" y="97.9">H4</text>
<text x="187.4" y="99.2">IO_L49N_D4_2</text>
<text x="187.7" y="96.6">IO_L49P_D3_2</text>
<text x="187.7" y="101.9">IO_L62P_D5_2</text>
<text x="206.9" y="97.9">P5</text>
<text x="206.9" y="100.5">L8</text>
<text x="74.8" y="107.1">IO_L45N_M3ODT_3</text>
<text x="77.1" y="104.5">IO_L45P_M3A3_3</text>
<text x="99.6" y="103.2">L4</text>
<text x="99.6" y="105.8">L5</text>
<text x="187.4" y="104.5">IO_L62N_D6_2</text>
<text x="191.8" y="107.1">IO_L63P_2</text>
<text x="206.9" y="105.8">P4</text>
<text x="206.9" y="103.2">L7</text>
<text x="73.2" y="112.3">IO_L46N_M3CLKN_3</text>
<text x="75.3" y="109.7">IO_L46P_M3CLK_3</text>
<text x="99.6" y="113.6">K5</text>
<text x="99.6" y="108.4">E2</text>
<text x="99.6" y="111">E1</text>
<text x="187.7" y="112.3">IO_L64P_D8_2</text>
<text x="191.4" y="109.7">IO_L63N_2</text>
<text x="206.9" y="113.6">N6</text>
<text x="206.9" y="108.4">T4</text>
<text x="206.9" y="111">M6</text>
<text x="76.7" y="117.6">IO_L47N_M3A1_3</text>
<text x="77.1" y="114.9">IO_L47P_M3A0_3</text>
<text x="99.6" y="118.9">C3</text>
<text x="99.6" y="116.2">K6</text>
<text x="183.2" y="117.6">IO_L65P_INIT_B_2</text>
<text x="187.4" y="114.9">IO_L64N_D9_2</text>
<text x="206.9" y="118.9">T3</text>
<text x="206.9" y="116.2">R3</text>
<text x="75.1" y="122.8">IO_L48N_M3BA1_3</text>
<text x="75.5" y="120.2">IO_L48P_M3BA0_3</text>
<text x="77.1" y="125.4">IO_L49P_M3A7_3</text>
<text x="99.6" y="121.5">C2</text>
<text x="99.6" y="124.1">D3</text>
<text x="182.9" y="120.2">IO_L65N_CSO_B_2</text>
<text x="76.3" y="130.6">IO_L50P_M3WE_3</text>
<text x="76.7" y="128">IO_L49N_M3A2_3</text>
<text x="99.6" y="126.7">D1</text>
<text x="99.6" y="132">B1</text>
<text x="99.6" y="129.3">C1</text>
<text x="20.7" y="132.9">C</text>
<text x="75.1" y="133.3">IO_L50N_M3BA2_3</text>
<text x="75.9" y="135.9">IO_L51P_M3A10_3</text>
<text x="99.6" y="137.2">G5</text>
<text x="99.6" y="134.6">G6</text>
<text x="274.7" y="132.9">C</text>
<text x="76.7" y="138.5">IO_L51N_M3A4_3</text>
<text x="76.7" y="143.7">IO_L52N_M3A9_3</text>
<text x="77.1" y="141.1">IO_L52P_M3A8_3</text>
<text x="99.6" y="142.4">A2</text>
<text x="99.6" y="139.8">B2</text>
<text x="75.3" y="146.3">IO_L53P_M3CKE_3</text>
<text x="75.5" y="149">IO_L53N_M3A12_3</text>
<text x="99.6" y="147.7">F3</text>
<text x="99.6" y="145">F4</text>
<text x="72.8" y="151.6">IO_L54P_M3RESET_3</text>
<text x="75.5" y="154.2">IO_L54N_M3A11_3</text>
<text x="99.6" y="152.9">E3</text>
<text x="99.6" y="150.3">E4</text>
<text x="99.6" y="155.5">F6</text>
<text x="75.5" y="159.4">IO_L55N_M3A14_3</text>
<text x="75.9" y="156.8">IO_L55P_M3A13_3</text>
<text x="99.6" y="158.1">F5</text>
<text x="99.6" y="160.7">B3</text>
<text x="76.9" y="164.7">IO_L83N_VREF_3</text>
<text x="84.5" y="162.1">IO_L83P_3</text>
<text x="99.6" y="163.4">A3</text>
<text x="20.7" y="184.6">D</text>
<text x="274.7" y="184.6">D</text>
<text x="153.8" y="190.8">Title</text>
<text x="153.8" y="196.1">Size:</text>
<text x="172.1" y="196.1">Number:</text>
<text x="195.7" y="196.1">Revision:</text>
<text x="153.8" y="200">Date: 2015-8-19</text>
<text x="153.8" y="202.6">File:</text>
<text x="176" y="200">Time: 14:29:18</text>
<text x="195.7" y="200">Sheet3</text>
<text x="204.6" y="200">of 7</text>
<text x="50.7" y="206.5">1</text>
<text x="115.5" y="206.5">2</text>
<text x="180.3" y="206.5">3</text>
<text x="245.1" y="206.5">4</text>
</g>
<g font-size="2.4" fill="#000080">
<text x="50.3" y="22">U6D</text>
<text x="157.7" y="19.4">U6C</text>
<text x="160.3" y="126.7">XC6SLX9-2FTG256C</text>
<text x="50.3" y="171.2">XC6SLX9-2FTG256C</text>
<text x="219.2" y="189.5">*</text>
<text x="219.2" y="192.2">*</text>
<text x="219.2" y="194.8">*</text>
<text x="219.2" y="197.4">*</text>
<text x="160.3" y="202.6">I:\AX\AX309\2.0\3_FPGA.SchDoc</text>
<text x="219.2" y="200">*</text>
</g>
<g font-size="2.4" fill="#800000">
<text x="256.9" y="19.4">D3V3</text>
<text x="126.3" y="27.3">SD_CLK</text>
<text x="126.3" y="29.9">M5</text>
<text x="126.3" y="24.6">M4</text>
<text x="223.1" y="24.6">M0</text>
<text x="223.1" y="29.9">VGAD11</text>
<text x="223.1" y="27.3">VGAD12</text>
<text x="126.3" y="35.1">R2</text>
<text x="126.3" y="32.5">N4</text>
<text x="223.1" y="32.5">SPI_DOUT</text>
<text x="126.3" y="37.7">R1</text>
<text x="126.3" y="40.3">P2</text>
<text x="223.1" y="37.7">SCL</text>
<text x="223.1" y="40.3">SDA</text>
<text x="126.3" y="43">S_A4</text>
<text x="126.3" y="45.6">SD_NCS</text>
<text x="223.1" y="45.6">VGAD10</text>
<text x="223.1" y="43">M1</text>
<text x="126.3" y="53.4">S_A7</text>
<text x="126.3" y="50.8">S_A6</text>
<text x="126.3" y="48.2">S_A5</text>
<text x="223.1" y="48.2">VGAD6</text>
<text x="223.1" y="50.8">VGAD7</text>
<text x="223.1" y="53.4">VGAD8</text>
<text x="126.3" y="58.7">S_A8</text>
<text x="126.3" y="56">RESET</text>
<text x="223.1" y="58.7">R9</text>
<text x="223.1" y="56">VGAD9</text>
<text x="126.3" y="63.9">S_A11</text>
<text x="126.3" y="61.3">S_A9</text>
<text x="223.1" y="61.3">T9</text>
<text x="223.1" y="63.9">VGAD5</text>
<text x="126.3" y="69.1">S_A12</text>
<text x="126.3" y="71.8">S_CKE</text>
<text x="126.3" y="66.5">S_A0</text>
<text x="223.1" y="71.8">CLK</text>
<text x="223.1" y="69.1">VGAD2</text>
<text x="223.1" y="66.5">VGAD3</text>
<text x="126.3" y="74.4">S_DQM1</text>
<text x="126.3" y="77">S_DB12</text>
<text x="223.1" y="74.4">VGAD0</text>
<text x="223.1" y="77">VGAD1</text>
<text x="126.3" y="82.2">S_NCAS</text>
<text x="126.3" y="79.6">S_NCS</text>
<text x="223.1" y="79.6">R7</text>
<text x="223.1" y="82.2">T7</text>
<text x="126.3" y="84.8">S_NRAS</text>
<text x="126.3" y="87.5">S_A2</text>
<text x="223.1" y="87.5">T6</text>
<text x="223.1" y="84.8">P6</text>
<text x="126.3" y="95.3">S_DB8</text>
<text x="126.3" y="92.7">S_BA1</text>
<text x="126.3" y="90.1">S_A1</text>
<text x="223.1" y="90.1">R5</text>
<text x="223.1" y="92.7">T5</text>
<text x="223.1" y="95.3">LED1</text>
<text x="126.3" y="97.9">S_CLK</text>
<text x="126.3" y="100.5">S_DB10</text>
<text x="223.1" y="100.5">L8</text>
<text x="223.1" y="97.9">LED2</text>
<text x="249.1" y="100.5">D3V3</text>
<text x="126.3" y="103.2">SD_DOUT</text>
<text x="126.3" y="105.8">SD_DIN</text>
<text x="223.1" y="105.8">LED0</text>
<text x="223.1" y="103.2">VGAD4</text>
<text x="126.3" y="108.4">S_DQM0</text>
<text x="126.3" y="111">S_NWE</text>
<text x="126.3" y="113.6">S_A3</text>
<text x="223.1" y="108.4">T4</text>
<text x="223.1" y="113.6">N6</text>
<text x="223.1" y="111">LED3</text>
<text x="126.3" y="118.9">KEY1</text>
<text x="126.3" y="116.2">S_A10</text>
<text x="220.5" y="116.2">FPGA_INIT_B</text>
<text x="126.3" y="124.1">KEY2</text>
<text x="126.3" y="121.5">S_DB5</text>
<text x="126.3" y="132">S_DB4</text>
<text x="126.3" y="129.3">S_DB6</text>
<text x="126.3" y="126.7">S_DB7</text>
<text x="126.3" y="137.2">S_DB9</text>
<text x="126.3" y="134.6">S_BA0</text>
<text x="126.3" y="142.4">S_DB2</text>
<text x="126.3" y="139.8">S_DB3</text>
<text x="126.3" y="147.7">S_DB14</text>
<text x="126.3" y="145">S_DB15</text>
<text x="126.3" y="150.3">KEY3</text>
<text x="126.3" y="155.5">S_DB11</text>
<text x="126.3" y="152.9">KEY4</text>
<text x="126.3" y="158.1">S_DB13</text>
<text x="126.3" y="160.7">S_DB1</text>
<text x="126.3" y="163.4">S_DB0</text>
</g>
<g font-size="2.3" fill="#000080">
<text x="217.9" y="22">R5</text>
<text x="228.4" y="22">33R SPI_CLK</text>
<text x="244.1" y="24.7">R50</text>
<text x="254.6" y="24.7">1K</text>
<text x="217.9" y="35.1">R6</text>
<text x="228.4" y="35.1">33R SPI_DIN</text>
<text x="244.1" y="43">R51</text>
<text x="254.6" y="43">1K</text>
<text x="250.7" y="106.3" transform="rotate(-90 250.7 106.3)">10K</text>
<text x="217.8" y="118.8">R11</text>
<text x="228.4" y="118.9">33R SPI_CS_N</text>
<text x="254.1" y="116.8" transform="rotate(-90 254.1 116.8)">R9</text>
</g>
</svg>
